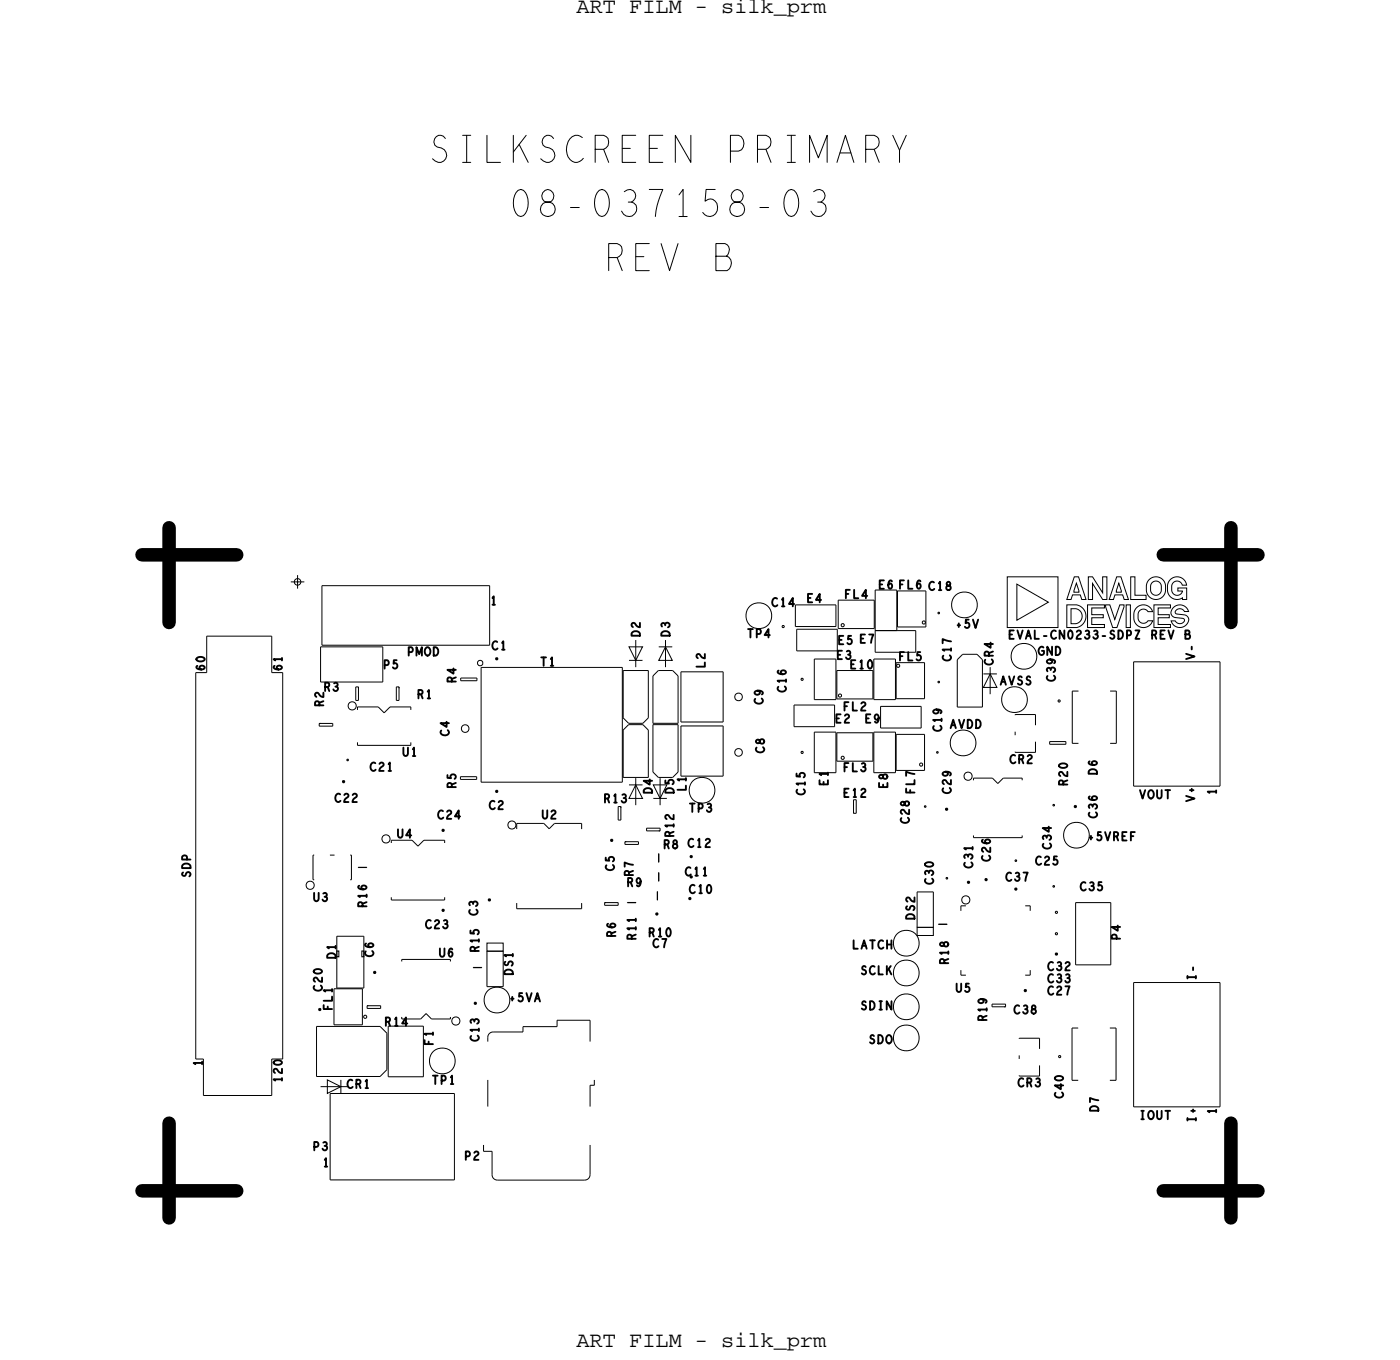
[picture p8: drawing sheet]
<svg xmlns="http://www.w3.org/2000/svg" width="131mm" height="128mm" viewBox="0 0 131 128" stroke-linecap="round" stroke-linejoin="round" font-family="sans-serif">
<!-- layer: Board Outline -->
<path d="M13.3 52.1h8.9zM15.9 49.5v8.9zM109.2 52.1h8.9zM115.6 49.5v8.9zM13.3 111.8h8.9zM15.9 105.4v8.9zM109.2 111.8h8.9zM115.6 105.4v8.9z" fill="none" stroke="#000" stroke-width="1.3"/>
<!-- layer: Components -->
<g fill="none" stroke="#000" stroke-width=".09">
<path d="M19.4 59.7h6.1zM19.4 59.7v3.4zM25.5 59.7v3.4zM30.2 55v5.6zM30.2 55h15.8zM46 55v5.6zM73.4 58.8l.1-.1 .1 .1-.1 .1zM74.7 56.8v2zM74.7 58.8h3.8zM74.7 56.8h3.8zM74.8 59.1v2zM74.8 59.1h3.8z"/>
<path d="M78.5 56.8v2zM78.6 59.1v2zM78.7 56.3v2.7zM78.7 56.3h3.4zM78.7 59h3.4zM79 58.6l.1-.1 .2 .1v.1l-.2 .1-.1-.1zM82.1 56.3v2.7zM82.2 59.2v2zM82.2 59.2h2zM82.2 55.4v3.8zM82.2 59.2h3.8zM84.2 55.4v3.8z"/>
<path d="M84.3 58.8h2.6zM84.3 55.5h2.6zM84.3 55.5v3.3zM86 59.2v2zM86.6 58.3h.1h.2v.2l-.2 .1-.1-.1zM86.9 55.5v3.3zM88.1 57.5h.1l-.1 .1v-.1zM94.6 54.1h4.7v4.8h-4.7zM95.5 54.8l2.9 1.7-2.9 1.7zM100.2 56.8h.9a1.09 1.09 0 0 1 .9 1 1.09 1.09 0 0 1-.9 1.1h-.9zM100.6 57.1l.6 .1 .3 .3 .1 .6-.4 .4h-.6zM100.9 54.1h.4l.7 2.2h-.4l-.2-.5h-.7l-.1 .5h-.4z"/>
<path d="M101.1 54.7l.2 .9h-.5zM102.1 56.8h1.6v.3h-1.2v.6h1.1v.3h-1.1v.6h1.2v.3h-1.6zM102.2 54.1h.4l.9 1.5v-1.5h.4v2.2h-.4l-.9-1.5v1.5h-.4zM103.8 56.8h.4l.5 1.3 .4-1.3h.4l-.6 2.1h-.4zM104.8 54.1h.4l.7 2.2h-.4l-.1-.5h-.7l-.2 .5h-.4zM105 54.7l.3 .9h-.5zM105.7 56.8h.4v2.1h-.4zM106.2 54.1h.4v1.8h1v.4h-1.4zM106.7 57a.9 .9 0 0 1 1.5 .4h-.4l-.2-.2h-.3l-.3 .1-.1 .4v.5l.3 .3h.2l.4-.2h.4a.9 .9 0 0 1-1 .6 .9 .9 0 0 1-.7-.9v-.6zM107.9 54.4a.9 .9 0 0 1 1-.2 .9 .9 0 0 1 .5 .8v.4a.9 .9 0 0 1-.9 .9 .9 .9 0 0 1-.9-.9l.1-.6zM108.2 54.7l.4-.2 .4 .3v.7l-.2 .3h-.4l-.3-.2-.1-.6zM108.3 56.8h1.6v.3h-1.2v.6h1.1v.3h-1.1v.6h1.2v.3h-1.6z"/>
<path d="M109.9 54.4a.9 .9 0 0 1 .9-.2 .9 .9 0 0 1 .6 .7h-.4l-.2-.3-.3-.1-.3 .1-.2 .3 .1 .7 .1 .2 .2 .1 .4-.1 .2-.3h-.4v-.3h.8v1.1h-.4v-.2a.9 .9 0 0 1-1.4-.7v-.6zM110.2 57a.85 .85 0 0 1 1.4 .4h-.4l-.2-.2-.2-.1-.3 .1-.2 .2 .1 .2 .8 .1 .3 .2a.75 .75 0 0 1-.1 .8 .75 .75 0 0 1-.9 .2 .85 .85 0 0 1-.5-.6h.3l.2 .2h.3l.3-.1 .1-.2-.1-.2-.8-.1-.2-.1a.52 .52 0 0 1 .1-.8zM18.4 63.1v36.3zM26.5 63.1v36.3zM30 68.1h1.2zM30 67.9v.2zM30 67.9h.1zM30 67.9h1.2zM30.1 64h5.8zM30.1 60.7v3.3zM30.1 60.7h5.8zM30.2 60.6h15.8z"/>
<path d="M31.2 67.9v.2zM32.6 71.2l.1 .1-.1 .1v-.1zM33.4 65.7h.3zM33.4 64.5v1.2zM33.4 64.5h.3zM33.6 66.3h1.9zM33.6 69.7v.3zM33.6 66.3v.3zM33.6 70h5zM33.7 64.5v1.2zM33.7 64.5v.1zM35.5 66.3l.6 .6z"/>
<path d="M35.9 60.7v3.3zM36.6 66.3h2zM36.6 66.3l-.5 .6zM36.7 78.9h2zM36.7 78.9v.2zM37.2 65.7h.3zM37.2 64.5v1.2zM37.2 64.5h.3zM37.5 64.5v1.2zM37.5 64.5v.1zM38.6 66.3v.3zM38.7 78.9l.5 .5z"/>
<path d="M39.8 78.9h1.9zM39.8 78.9l-.6 .5zM41.7 78.9v.2zM43.2 72.9h1.6zM43.2 73.1h1.6zM43.3 63.9h1.5zM43.3 63.6h1.5zM43.4 68.1l.3-.1 .2 .1 .1 .3-.1 .2-.2 .1-.3-.1-.1-.2zM44.8 72.9v.2zM44.8 63.6v.3zM44.9 62.1l.2-.1 .2 .1v.1v.2l-.2 .1-.2-.1-.1-.2zM45.2 62.6h13.2z"/>
<path d="M45.2 62.6v10.8zM45.2 73.4h13.2zM47.8 77.2l.3-.1 .2 .1 .1 .2-.1 .3-.2 .1-.3-.1-.1-.3zM48.5 77.3v.5zM48.5 77.3h2.6zM51.1 77.3l.5 .5zM52.1 77.3l-.5 .5zM52.1 77.3h2.5zM54.6 77.3v.5zM58 77h.3zM58 75.7v1.3zM58.3 75.7v1.3z"/>
<path d="M58.3 75.7v.1zM58.4 62.6v10.8zM58.5 68.5l.5-.5zM58.5 68.5v4.5zM58.5 62.9h2.4zM58.5 62.9v4.5zM58.5 67.4l.5 .5zM58.5 73h2.4zM58.7 79.2h1.2zM58.7 79v.2zM58.7 79h.1zM58.7 79h1.2z"/>
<path d="M59 68h1.4zM59 67.9h1.4zM59.1 62h1.2zM59.1 60.7h1.2l-.6 1.3zM59.1 73.7h1.2zM59.7 73v2.6zM59.7 73.7l.6 1.2h-1.2zM59.7 60.1v2.5zM59.9 79v.2zM60.4 68l.5 .5zM60.7 77.7h1.3zM60.7 78h1.3z"/>
<path d="M60.7 77.7v.3zM60.9 68.5v4.5zM60.9 67.4l-.5 .5zM60.9 62.9v4.5zM61.3 72.5l.5 .5zM61.3 67.9h2.4zM61.3 68h2.4zM61.3 68v4.5zM61.3 63.4l.5-.5zM61.3 63.4v4.5zM61.3 74.9h1.3zM61.3 73.7h1.3l-.6 1.2z"/>
<path d="M61.8 62.9h1.4zM61.8 73h1.4zM61.8 78h.2zM61.8 60.7h1.3zM62 73v2.6zM62.5 60.1v2.5zM62.5 60.7l.6 1.3h-1.3zM63.2 62.9l.5 .5zM63.7 72.5l-.5 .5zM63.7 68v4.5zM63.7 63.4v4.5zM63.9 67.8h4z"/>
<path d="M63.9 72.8h4zM63.9 63.1h4zM63.9 63.1v4.7zM63.9 68.1v4.7zM63.9 68.1h4zM67.9 63.1v4.7zM67.9 68.1v4.7zM69.1 65.2l.2-.2 .3 .2 .1 .2-.1 .2-.3 .2-.2-.2-.1-.2zM69.1 70.4l.2-.1 .3 .1 .1 .2-.1 .3-.3 .1-.2-.1-.1-.3zM74.5 66.2v2zM74.5 68.2h3.9zM74.5 66.2h3.9z"/>
<path d="M74.8 61.1h3.8zM75.2 63.7h.1l.1 .1-.1 .1zM75.2 70.6l.1-.1 .1 .2h-.1zM76.5 61.8h2zM76.5 68.7h2zM76.5 65.7h2zM76.5 61.8v3.9zM76.5 72.5h2zM76.5 68.7v3.8zM78.4 66.2v2zM78.5 61.8v3.9zM78.5 68.7v3.8z"/>
<path d="M78.6 68.8v2.6zM78.6 68.8h3.4zM78.6 62.9v2.7zM78.6 62.9h3.4zM78.6 71.4h3.4zM78.6 65.6h3.4zM78.7 65.2l.2-.1 .1 .1v.1l-.1 .1-.2-.1zM79 71h.1h.2v.2l-.2 .1-.1-.1zM80.1 75.1v1.2zM80.1 76.3h.3zM80.1 76.2v.1zM80.4 75.1v1.2z"/>
<path d="M82 68.8v2.6zM82 62.9v2.7zM82 68.7h2.1zM82 61.8h2.1zM82 72.5h2.1zM82 68.7v3.8zM82 65.7h2.1zM82 61.8v3.9zM82.2 61.2h3.8zM82.7 66.3v2zM82.7 68.3h3.8zM82.7 66.3h3.8z"/>
<path d="M84.1 68.7v3.8zM84.1 61.8v3.9zM84.1 72.3h2.7zM84.1 65.6h2.7zM84.1 68.9h2.7zM84.1 68.9v3.4zM84.1 62.2h2.7zM84.1 62.2v3.4zM84.2 62.4l.1-.1 .2 .1v.2h-.2h-.1zM86.4 71.7l.1-.1 .1 .1v.1l-.1 .1-.1-.1zM86.5 66.3v2zM86.8 68.9v3.4z"/>
<path d="M86.8 62.2v3.4zM86.9 75.6v.1v.1l-.1-.1zM88 70.5l.1 .1-.1 .1-.1-.1zM88.1 63.9l.1 .1-.1 .1v-.1zM89.9 66.4h2.3zM89.9 61.9l.5-.5zM89.9 61.9v4.5zM90.4 61.4h1.3zM91.4 78.4v.2zM91.4 73v.2zM91.4 78.6h4.6zM91.4 73h1.8z"/>
<path d="M91.7 61.4l.5 .5zM92.2 61.9v4.5zM92.3 63.2h1.3zM93 62.6v2.6zM93 63.2l.6 1.3h-1.3zM93.2 73l.5 .5zM94.2 73l-.5 .5zM94.2 73h1.8zM95.3 68.7v.3zM95.3 67.1h.1M95.3 67.1h1.9zM96 78.4v.2z"/>
<path d="M96 73v.2zM97.2 69.6v1zM97.2 67.1v1zM98.6 69.8h1.5zM98.6 69.6h1.5zM98.6 69.6v.2zM98.9 75.5l.1 .1h-.1zM99.4 65.7l.1 .1-.1 .1zM100.1 69.6v.2zM100.7 64.9h.6zM100.7 69.8h.6zM100.7 64.9v4.9z"/>
<path d="M104.2 64.9h.6zM104.2 69.8h.6zM104.8 64.9v4.9zM106.4 62.1h8.1zM106.4 62.1v11.7zM106.4 73.8h8.1zM114.5 62.1v11.7zM19.1 99.4v3.4zM25.5 99.4v3.4zM29.4 80.3h.1zM29.4 82.6h.1zM29.4 80.3v2.3z"/>
<path d="M29.7 96.3h6zM29.7 96.3v4.7zM31 80.3h.4zM31.4 96.2h2.6zM31.4 92.8h2.6zM31.4 92.8v3.4zM31.6 87.9h2.6zM31.6 92.7h2.6zM31.6 87.9v4.8zM32.9 82.6h.1zM32.9 80.3h.1zM33 80.3v2.3z"/>
<path d="M33.6 81.4h.8zM33.6 81.4h.1M34 92.8v3.4zM34.2 95.4l.1-.1 .1 .1v.1l-.1 .1-.1-.1zM34.2 87.9v4.8zM34.4 81.4h.1M34.5 94.6h1.2zM34.5 94.4v.2zM34.5 94.4h.1zM34.5 94.4h1.2zM35.7 96.3l.6 .7zM35.7 94.4v.2z"/>
<path d="M36.3 97v3.4zM36.4 96.3h3.4zM36.4 96.3v4.8zM36.7 84.2v.3zM36.7 84.5h5zM37.7 90h4.6zM37.7 90v.2zM37.7 95.6h1.8zM39.5 95.6l.5-.5zM39.8 96.3v4.8zM40 95.1l.5 .5zM40.5 95.6h1.8z"/>
<path d="M41.7 84.2v.3zM42.3 95.4v.2zM44.4 90.8h.8zM44.4 90.8h.1M45.2 90.8h.1M45.7 89.3h1.5zM45.7 89.3v3.3zM45.7 88.5h1.5v.8h-1.5zM45.7 92.6h1.5zM45.8 97.4v.4zM46.3 96.9h2.8zM46.3 96.9l-.4 .1-.1 .4"/>
<path d="M47.2 89.3v3.3zM48.5 85.3h6.1zM48.5 84.8v.5zM49.1 96.3h3.2zM49.1 96.3v.6zM52.3 95.8h3.1zM52.3 95.8v.5zM54.6 84.8v.5zM55.4 95.8v2zM56.8 85h1.2zM56.8 84.7v.3zM56.8 84.7h.1z"/>
<path d="M56.8 84.7h1.2zM58 84.7v.3zM58.9 84.7h.8zM58.9 84.7h.1M59.7 84.7h.1M61.7 83.7v.8zM61.7 84.5h.1M61.7 83.7h.1M61.8 81.9v.8zM61.8 82.7h.1M61.8 80.1v.8zM61.8 80.9h.1"/>
<path d="M61.9 81.9h.1M61.9 80.1h.1M61.9 81.9v.8zM61.9 80.1v.8zM86.1 87h1.5zM86.1 87h1.5v.8h-1.5zM86.1 83.7h1.5zM86.1 83.7v3.3zM87.6 83.7v3.3zM88.1 86.8h.8zM88.1 86.7h.1M88.1 86.7h.8z"/>
<path d="M88.9 82.3l.1 .1-.1 .1-.1-.1zM88.9 86.8h.1M90.2 85v.5zM90.2 91.5h.5zM90.2 91v.5zM90.2 85h.5zM93.1 94.2h1.3zM93.1 94.5h1.3zM93.1 94.2v.3zM94.3 94.5h.1zM94.4 94.2v.3zM95.4 80.7l.1 .1h-.1h-.1z"/>
<path d="M95.7 99v.4zM95.7 97.4v.1zM95.7 97.4h1.9zM96.3 91.5h.4zM96.3 85h.4zM96.7 85v.5zM96.7 91v.5zM97.6 97.4v1zM97.6 100v1zM98.9 83.1l.1 .1-.1 .1v-.1zM99.1 87.6l.1-.1 .1 .2h-.1zM99.1 85.6l.1-.1 .1 .2h-.1z"/>
<path d="M99.4 99.1h.1l.1 .1-.1 .1zM100.6 96.5h.6zM100.7 96.5v4.9zM101 84.7h3.3zM101 84.7v5.9zM101 90.6h3.3zM104.2 96.5h.6zM104.3 84.7v5.9zM104.8 96.5v4.9zM106.4 92.2h8.1zM106.4 92.2v11.7zM114.5 92.2v11.7z"/>
<path d="M19.1 102.8h6.4zM29.7 101h6zM30.1 102h2.5zM30.7 101.3l1.3 .7-1.3 .6zM31 102.6h11.7zM31 110.7h11.7zM31 102.6v8.1zM32 101.3v1.3zM36.3 100.4l-.6 .6zM36.4 101.1h3.4zM42.7 102.6v8.1zM45.4 108.1h.8z"/>
<path d="M45.4 107.5v.6zM45.8 101.4v2.5zM46.2 108.1v2.2zM46.2 110.3l.1 .3 .4 .1M46.7 110.8h8.2zM55.4 110.3l-.2 .3-.3 .1M55.4 101.9h.4zM55.4 101.9v2zM55.4 107.5v2.8zM55.8 101.4v.5zM100.7 101.4h.5zM104.2 101.4h.6z"/>
<path d="M106.4 103.9h8.1z"/>
<circle cx="71.2" cy="57.8" r="1.22"/>
<circle cx="90.5" cy="56.8" r="1.22"/>
<circle cx="33.1" cy="66.2" r=".38"/>
<circle cx="36.2" cy="78.7" r=".38"/>
<circle cx="65.9" cy="74.2" r="1.22"/>
<circle cx="90.4" cy="69.7" r="1.22"/>
<circle cx="90.9" cy="72.9" r=".38"/>
<circle cx="95.2" cy="65.7" r="1.22"/>
<circle cx="96.1" cy="61.6" r="1.22"/>
<circle cx="101.1" cy="78.4" r="1.22"/>
<circle cx="29.1" cy="83.1" r=".38"/>
<circle cx="41.5" cy="99.6" r="1.22"/>
<circle cx="42.8" cy="95.8" r=".38"/>
<circle cx="46.7" cy="93.9" r="1.22"/>
<circle cx="85.1" cy="97.4" r="1.22"/>
<circle cx="85.1" cy="91.3" r="1.22"/>
<circle cx="85.1" cy="88.5" r="1.22"/>
<circle cx="85.1" cy="94.5" r="1.22"/>
<circle cx="90.7" cy="84.5" r=".38"/>
</g>
<g fill="none" stroke="#000" stroke-width=".15">
<path d="M32.3 73.3v.1h-.1zM41.6 77.9h.1l-.1 .1-.1-.1zM46.6 74.2l.1 .1h-.1zM46.6 61.7l.1 .1-.1 .1v-.1zM57.4 78.8l.1 .1h-.1zM88.9 75.9h.1l-.1 .1-.1-.1zM101 75.6v.1v.1l-.1-.1zM35.2 91.2l.1 .1h-.1h-.1zM41.6 85.4h.1l-.1 .1-.1-.1zM44.6 94.1l.1 .1h-.1zM45.9 84.4l.1 .1h-.1zM61.7 85.7v.1v.1l-.1-.1z"/>
<path d="M64.8 84.3v.1l-.1-.1zM64.9 80.3l.1 .1-.1 .1-.1-.1zM90.9 82.7l.1 .1-.1 .1v-.1zM92.6 82.5h.1l-.1 .1-.1-.1zM95.4 83.4h.1l-.1 .1-.1-.1zM96.3 92.9v.1h-.1zM99.2 89.5h.1l-.1 .1-.1-.1z"/>
</g>
<!-- layer: Drawing Origin -->
<path d="M27.3 54.6h1.3M27.7 54.4l.2-.1 .3 .1v.2v.2l-.3 .1-.2-.1-.1-.2zM27.9 54v1.2" fill="none" stroke="#000" stroke-width=".09"/>
<g font-size="4.3">
<text x="40.3" y="15.2">SILKSCREEN PRIMARY</text>
<text x="47.9" y="20.3">08-037158-03</text>
<text x="56.8" y="25.4">REV B</text>
</g>
<g font-size="2.1">
<text x="54.1" y="1.2">ART FILM - silk_prm</text>
<text x="54.1" y="126.4">ART FILM - silk_prm</text>
</g>
<g font-size="1.3">
<text x="46.1" y="56.8">1</text>
<text x="60.1" y="59.7" transform="rotate(-90 60.1 59.7)">D2</text>
<text x="62.9" y="59.7" transform="rotate(-90 62.9 59.7)">D3</text>
<text x="70.2" y="59.8">TP4</text>
<text x="72.5" y="56.9">C14</text>
<text x="75.8" y="56.5">E4</text>
<text x="79.3" y="56.1">FL4</text>
<text x="82.5" y="55.3">E6 FL6 C18</text>
<text x="89.7" y="58.9">+5V</text>
<text x="94.7" y="60">EVAL-CN0233-SDPZ REV B</text>
<text x="19.2" y="62.9" transform="rotate(-90 19.2 62.9)">60</text>
<text x="26.5" y="62.9" transform="rotate(-90 26.5 62.9)">61</text>
<text x="30.4" y="64.9">R3</text>
<text x="36" y="62.7">P5</text>
<text x="38.3" y="61.5">PMOD</text>
<text x="39.2" y="65.5">R1</text>
<text x="42.8" y="64.1" transform="rotate(-90 42.8 64.1)">R4</text>
<text x="46.2" y="61">C1</text>
<text x="50.7" y="62.5">T1</text>
<text x="66.2" y="62.7" transform="rotate(-90 66.2 62.7)">L2</text>
<text x="73.8" y="65" transform="rotate(-90 73.8 65)">C16</text>
<text x="78.6" y="61.9">E3</text>
<text x="78.7" y="60.5">E5 E7</text>
<text x="79.8" y="62.7">E10</text>
<text x="84.4" y="62">FL5</text>
<text x="89.3" y="62" transform="rotate(-90 89.3 62)">C17</text>
<text x="93.2" y="62.4" transform="rotate(-90 93.2 62.4)">CR4</text>
<text x="93.9" y="64.3">AVSS</text>
<text x="97.5" y="61.5">GND</text>
<text x="99.1" y="63.9" transform="rotate(-90 99.1 63.9)">C39</text>
<text x="112.2" y="61.9" transform="rotate(-90 112.2 61.9)">V-</text>
<text x="30.4" y="66.3" transform="rotate(-90 30.4 66.3)">R2</text>
<text x="37.8" y="71">U1</text>
<text x="42.2" y="69.1" transform="rotate(-90 42.2 69.1)">C4</text>
<text x="71.6" y="66.1" transform="rotate(-90 71.6 66.1)">C9</text>
<text x="71.8" y="70.7" transform="rotate(-90 71.8 70.7)">C8</text>
<text x="78.4" y="67.8">E2</text>
<text x="79.2" y="66.7">FL2</text>
<text x="81.2" y="67.8">E9</text>
<text x="88.4" y="68.6" transform="rotate(-90 88.4 68.6)">C19</text>
<text x="89.2" y="68.3">AVDD</text>
<text x="94.8" y="71.6">CR2</text>
<text x="31.4" y="75.3">C22</text>
<text x="34.7" y="72.3">C21</text>
<text x="41.1" y="76.8">C24</text>
<text x="42.8" y="74" transform="rotate(-90 42.8 74)">R5</text>
<text x="45.9" y="75.9">C2</text>
<text x="50.9" y="76.8">U2</text>
<text x="56.7" y="75.3">R13</text>
<text x="61.2" y="74.5" transform="rotate(-90 61.2 74.5)">D4</text>
<text x="63.3" y="74.5" transform="rotate(-90 63.3 74.5)">D5</text>
<text x="64.4" y="74.2" transform="rotate(-90 64.4 74.2)">L1</text>
<text x="64.7" y="76.2">TP3</text>
<text x="75.6" y="74.6" transform="rotate(-90 75.6 74.6)">C15</text>
<text x="77.7" y="73.7" transform="rotate(-90 77.7 73.7)">E1</text>
<text x="79.2" y="72.4">FL3</text>
<text x="79.2" y="74.8">E12</text>
<text x="83.3" y="74" transform="rotate(-90 83.3 74)">E8</text>
<text x="85.4" y="77.3" transform="rotate(-90 85.4 77.3)">C28</text>
<text x="85.9" y="74.5" transform="rotate(-90 85.9 74.5)">FL7</text>
<text x="89.3" y="74.5" transform="rotate(-90 89.3 74.5)">C29</text>
<text x="100.2" y="73.7" transform="rotate(-90 100.2 73.7)">R20</text>
<text x="103" y="72.7" transform="rotate(-90 103 72.7)">D6</text>
<text x="103" y="76.8" transform="rotate(-90 103 76.8)">C36</text>
<text x="107" y="74.9">VOUT</text>
<text x="112.2" y="75.2" transform="rotate(-90 112.2 75.2)">V+</text>
<text x="114.2" y="74.6" transform="rotate(-90 114.2 74.6)">1</text>
<text x="17.9" y="82.3" transform="rotate(-90 17.9 82.3)">SDP</text>
<text x="37.3" y="78.6">U4</text>
<text x="57.7" y="81.7" transform="rotate(-90 57.7 81.7)">C5</text>
<text x="58.9" y="83.2">R9</text>
<text x="59.4" y="82.2" transform="rotate(-90 59.4 82.2)">R7</text>
<text x="62.3" y="79.6">R8 C12</text>
<text x="63.2" y="78.5" transform="rotate(-90 63.2 78.5)">R12</text>
<text x="64.3" y="82.2">C11</text>
<text x="64.7" y="83.8">C10</text>
<text x="87.6" y="83" transform="rotate(-90 87.6 83)">C30</text>
<text x="91.3" y="81.5" transform="rotate(-90 91.3 81.5)">C31</text>
<text x="93" y="80.8" transform="rotate(-90 93 80.8)">C26</text>
<text x="94.4" y="82.7">C37</text>
<text x="97.2" y="81.2">C25</text>
<text x="98.7" y="79.7" transform="rotate(-90 98.7 79.7)">C34</text>
<text x="101.4" y="83.6">C35</text>
<text x="102.1" y="78.9">+5VREF</text>
<text x="29.4" y="84.6">U3</text>
<text x="31.5" y="90" transform="rotate(-90 31.5 90)">D1</text>
<text x="34.4" y="85.2" transform="rotate(-90 34.4 85.2)">R16</text>
<text x="35.1" y="89.8" transform="rotate(-90 35.1 89.8)">C6</text>
<text x="39.9" y="87.1">C23</text>
<text x="41.2" y="89.8">U6</text>
<text x="44.8" y="85.9" transform="rotate(-90 44.8 85.9)">C3</text>
<text x="45" y="89.3" transform="rotate(-90 45 89.3)">R15</text>
<text x="57.8" y="87.9" transform="rotate(-90 57.8 87.9)">R6</text>
<text x="59.7" y="88.2" transform="rotate(-90 59.7 88.2)">R11</text>
<text x="60.9" y="87.9">R10</text>
<text x="61.3" y="88.9">C7</text>
<text x="80" y="89">LATCH</text>
<text x="85.9" y="86.3" transform="rotate(-90 85.9 86.3)">DS2</text>
<text x="105.2" y="88.2" transform="rotate(-90 105.2 88.2)">P4</text>
<text x="30.2" y="93" transform="rotate(-90 30.2 93)">C20</text>
<text x="31.2" y="94.8" transform="rotate(-90 31.2 94.8)">FL1</text>
<text x="47.8" y="94">+5VA</text>
<text x="48.1" y="91.5" transform="rotate(-90 48.1 91.5)">DS1</text>
<text x="80.8" y="91.5">SCLK</text>
<text x="80.8" y="94.8">SDIN</text>
<text x="89" y="90.5" transform="rotate(-90 89 90.5)">R18</text>
<text x="89.7" y="93.1">U5</text>
<text x="92.6" y="95.8" transform="rotate(-90 92.6 95.8)">R19</text>
<text x="95.2" y="95.1">C38</text>
<text x="98.4" y="91.1">C32</text>
<text x="98.4" y="92.2">C33</text>
<text x="98.4" y="93.4">C27</text>
<text x="112.3" y="92" transform="rotate(-90 112.3 92)">I-</text>
<text x="19" y="100" transform="rotate(-90 19 100)">1</text>
<text x="26.5" y="101.6" transform="rotate(-90 26.5 101.6)">120</text>
<text x="36.1" y="96.3">R14</text>
<text x="40.6" y="101.7">TP1</text>
<text x="40.7" y="98.1" transform="rotate(-90 40.7 98.1)">F1</text>
<text x="45" y="97.7" transform="rotate(-90 45 97.7)">C13</text>
<text x="81.6" y="97.9">SDO</text>
<text x="95.6" y="102">CR3</text>
<text x="29.4" y="108">P3</text>
<text x="32.6" y="102.1">CR1</text>
<text x="99.8" y="103.1" transform="rotate(-90 99.8 103.1)">C40</text>
<text x="103.1" y="104.3" transform="rotate(-90 103.1 104.3)">D7</text>
<text x="107" y="105">IOUT</text>
<text x="112.3" y="105.3" transform="rotate(-90 112.3 105.3)">I+</text>
<text x="114.2" y="104.6" transform="rotate(-90 114.2 104.6)">1</text>
<text x="30.3" y="109.5">1</text>
<text x="43.6" y="108.8">P2</text>
</g>
</svg>
